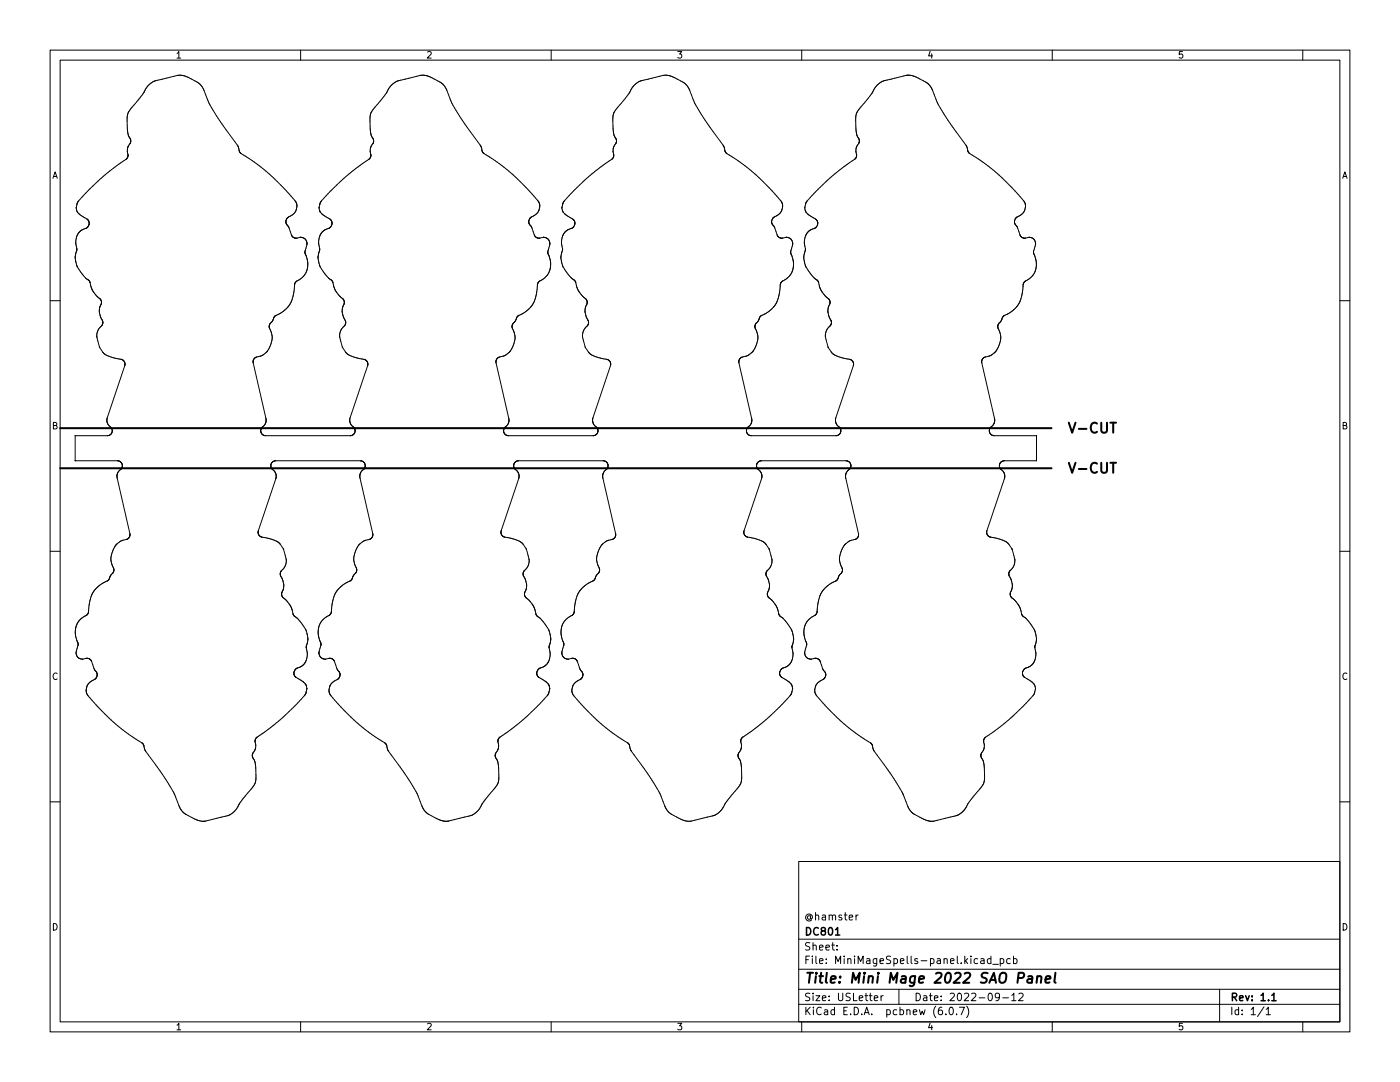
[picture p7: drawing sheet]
<svg xmlns="http://www.w3.org/2000/svg" width="279mm" height="216mm" viewBox="0 0 279 216" stroke-linecap="round" stroke-linejoin="round" font-family="sans-serif">
<g fill="none" stroke="#000" stroke-width=".2">
<path d="M10 10h259.4v195.9h-259.4zM12 12h255.4v191.9h-255.4zM60 10v2M110 10v2M160 10v2M210 10v2M260 10v2M25.5 31.2l-.3 .5-1.1 .8a45.3 45.3 0 0 0-8.6 7.9l-.3 1.1M25.5 31.1v.1M26 28.6l-.6 1.1 .1 1.4M26 28.6h.1M26.1 27.8l-.6-1.2-.1-2.3a3.3 3.3 0 0 1 1-3l1.9-2.3 1.4-2.1a3.1 3.1 0 0 1 1.8-.9l4.6-1 1.2 .3 2.3 1.2a3.3 3.3 0 0 1 1.1 1.6l.7 1.7a35.7 35.7 0 0 0 4 6.5l2 2.8 .4 1.2"/>
<path d="M26.1 27.8v.1M26.1 27.9l-.1 .7M47.8 30.3l.1 .1M47.9 30.4l.2 .2M48.1 30.6h.1M48.1 30.6l.1 .1a40.2 40.2 0 0 1 10.8 9.6l.3 .7a2.58 2.58 0 0 1-1.9 2.4M73.7 31.7l-3.8 2.8-3.2 2.9-2.6 2.8-.4 1.2M73.8 31.7h-.1M74 31.2l-.2 .5M74 31.1v.1M74.4 28.6l-.5 1.1 .1 1.4M74.5 28.6h-.1"/>
<path d="M74.5 27.8l-.5-1.2-.2-2.3a3.3 3.3 0 0 1 1.1-3 16 16 0 0 0 2.9-4l.4-.4a3.1 3.1 0 0 1 1.8-.9l4.5-1 1.2 .3 2.3 1.2a3.3 3.3 0 0 1 1.2 1.6l.6 1.7a35.7 35.7 0 0 0 4 6.5l2.1 2.7 .4 1.2 .3 .5a40.2 40.2 0 0 1 10.9 9.6l.2 .7a2.44 2.44 0 0 1-1.8 2.4M74.5 27.8v.1M74.5 27.9v.7M122.1 31.8l-3.7 2.7-3.2 2.9-2.6 2.8-.4 1.2M122.1 31.8h.1M122.3 31.6l-.2 .2M122.3 31.6h.1M122.5 31.2l-.2 .4M122.5 31.1v.1M123 27.8l-.5-1.2-.2-2.3a3.3 3.3 0 0 1 1.1-3 16 16 0 0 0 2.9-4l.4-.4a3.1 3.1 0 0 1 1.7-.9l4.6-1 1.2 .3 2.3 1.2a3.3 3.3 0 0 1 1.2 1.6 29.6 29.6 0 0 0 4.6 8.2l2 2.7 .4 1.2 .4 .5a40.2 40.2 0 0 1 10.9 9.6l.2 .7a2.58 2.58 0 0 1-1.9 2.4M123 27.8v.1M123 27.9v.5l-.6 1.3 .1 1.4"/>
<path d="M170.9 31.2l-.3 .6-3.7 2.7a44 44 0 0 0-6 5.9l-.3 1.1M171 31.1l-.1 .1M171.4 28.6l-.6 1.1 .2 1.4M171.4 28.6l.1-.7-.5-.8-.1-.7-.1-2.1a3.3 3.3 0 0 1 1-3l2.4-3a3.7 3.7 0 0 1 2.8-2.3l3.9-1 1.1 .1 1 .4 1.9 1 .7 .6 .4 .7a28.7 28.7 0 0 0 4.8 8.5l2 2.8 .4 1.2M171.4 28.6h.1M193.2 30.3l.1 .1M193.3 30.4l.1 .1M193.4 30.5h.1M193.4 30.5l.2 .2a40.4 40.4 0 0 1 10.9 9.6l.2 .8a2.29 2.29 0 0 1-1.7 2.2M10 60h2M15.2 41.5h.1M15.2 41.5a2.37 2.37 0 0 0 1.7 2l.7 .5 .2 .8"/>
<path d="M15.3 49.6v.1M15.3 49.7l-.3 1.6 .2 1.1a7.8 7.8 0 0 0 2 3.2l.5 .3M17.4 45.4l-1.3 .6-.6 .8a3.7 3.7 0 0 0-.2 2.8M17.5 45.3l-.1 .1M17.6 45.2l-.1 .1M17.6 45.1v.1M17.7 55.9v.1M17.7 56l.8 2.1 .8 .9 .6 .6M17.8 44.8l-.2 .3M17.8 44.8h.1M19.9 59.6h.1M20 59.6l.1 .2"/>
<path d="M20.1 59.8h.1M20.1 59.8l.1 .7-.3 .9-.1 .8 .3 1 .3 .6M57.1 44.1v.5l.5 .7 .7 1.8M57.1 44v.1M57.4 43.5l-.3 .5M57.4 43.4v.1M58.3 47.1h.1M58.3 47.1l.4 .4h.6M58.9 56.5l-.4 2.6-.6 1.6-1.3 1.4-1.7 1M58.9 56.5h.1M59 56.3l-.1 .2M59 56.3h.1"/>
<path d="M59.3 47.5h.1M60 47.3l-.7 .2M60 47.3l.4 .1a1.23 1.23 0 0 1 .8 1.5l-.3 1.2v.6M60 47.3h.1M60.9 50.7h.1M60.9 50.7l.5 1.5-.1 1.4a3.9 3.9 0 0 1-2.3 2.7M63.7 41.5h.1M63.7 41.5l.1 .7 .4 .4 1.8 1.2M63.7 41.4v.1M63.7 41.4h.1M63.8 49.6v.1M63.8 49.7l-.2 .8a3.7 3.7 0 0 0 .2 2.5l.4 .7a5.4 5.4 0 0 0 1.9 2.2"/>
<path d="M65.8 45.4l-1.2 .6-.7 .9a3.7 3.7 0 0 0-.1 2.7M65.9 45.4h-.1M66 43.8v.1M66 43.9l.3 .7-.4 .8M66.1 55.9h.1M66.1 55.9l.2 .2M66.3 56.1h.1M66.3 56.1l.1 .3M66.4 56.4l.1 .1M66.5 56.5l.5 1.6 .7 .9 .6 .5M68.3 59.5l.1 .1M68.4 59.6l.3 .5v.6"/>
<path d="M105.5 44.1l.2 .6M105.5 44v.1M105.7 44.7v.1M105.7 44.8l.4 .5 .6 1.7 .5 .5M105.7 43.6l-.2 .4M105.7 43.6h.1M105.9 43.4l-.2 .2M105.9 43.4h.1M107.2 47.5h.1M108.4 47.4l-1.1 .1M108.4 47.3v.1M108.5 47.3h-.1"/>
<path d="M108.5 47.3h.1M108.5 47.3l.4 .1a1.23 1.23 0 0 1 .8 1.5l-.4 1.4 .6 1.9-.1 1.4a4.1 4.1 0 0 1-2.3 2.7l-.2 .4-.4 2.4-.5 1.5-1.2 1.4-1.6 .9M112.1 41.5h.1M112.1 41.5l.2 .7M112.1 41.4v.1M112.2 41.4h-.1M112.3 49.6v.1M112.3 49.7l-.2 .8a3.7 3.7 0 0 0 .2 2.5l.3 .7a5.3 5.3 0 0 0 2 2.2M112.3 42.2l.1 .1M112.4 42.3l.5 .5 1.7 1.2M114.4 45.4l-1.4 .6-.6 .9a3.7 3.7 0 0 0-.1 2.7M114.4 45.3v.1"/>
<path d="M114.5 45.2l-.1 .1M114.6 45.1l-.1 .1M114.6 44v.1M114.6 44.1l.1 .7M114.6 55.9l.1 .1M114.7 56l.2 .4M114.7 44.8l-.1 .3M114.7 44.8h.1M114.9 56.4v.1M114.9 56.5l.6 1.6 .7 .9 .7 .6M116.9 59.6h.1M116.9 59.6l.1 .2"/>
<path d="M117 59.8h.1M117.1 59.8v.9M154 44.1l.1 .6M154 44v.1M154.1 44.7v.1M154.1 44.8l.5 .5 .6 1.8M154.3 43.5l-.3 .5M154.3 43.4v.1M155.2 47.1h.1M155.2 47.1l.3 .3M155.5 47.4h.1M155.5 47.4l.6 .1"/>
<path d="M155.8 56.5l-.4 2.6-.6 1.6-1.2 1.4-1.8 1M155.8 56.5h.1M156.1 47.5h.1M156.9 47.3l-.8 .2M156.9 47.3l.4 .1a1.23 1.23 0 0 1 .9 1.5l-.4 1.2 .1 .6M156.9 47.3h.1M157.9 50.7h.1M157.9 50.7l.4 1.5v1.4a4.1 4.1 0 0 1-2.4 2.7l-.1 .2M160.6 41.5h.1M160.6 41.5l.2 .7 .3 .4 1.6 1.1M160.7 49.6v.1M160.7 49.7l-.3 1.4v.6a6.7 6.7 0 0 0 2.5 4.1l.1 .1"/>
<path d="M162.6 45.6l-1.1 .4-.6 .9a3.7 3.7 0 0 0-.2 2.7M162.6 45.5v.1M162.7 43.7h.1M162.8 43.7l.3 .5 .1 .6M162.8 45.4l-.2 .1M162.8 45.4h.1M163 45.2l-.2 .2M163 45.1v.1M163 55.9h.1M163.1 55.9l.3 .5M163.2 44.8l-.2 .3M163.2 44.8h.1"/>
<path d="M163.4 56.4v.1M163.4 56.5l.6 1.6 1.6 1.9v.5l-.3 .9-.1 .8 .3 1 .3 .6M202.5 44.1v.5l.5 .7 .6 1.7 .5 .4M202.5 44v.1M202.6 43.6l-.1 .4M202.7 43.6h-.1M202.9 43.3l-.2 .3M203 43.3h-.1M204.1 47.4v.1M204.5 56.2l-.3 .4-.3 2.4-.6 1.7-1.3 1.4-1.7 1-.9 1.3M204.6 56.1l-.1 .1M205.4 47.3l-.8 .2h-.5"/>
<path d="M205.4 47.3h.1M205.4 47.3l.4 .1a1.23 1.23 0 0 1 .8 1.5l-.3 1.4 .5 1.9-.1 1.4a3.5 3.5 0 0 1-2.1 2.5M267.4 60h2M19.8 69.2l.1 .1M19.9 69.3l.6 .9a4.1 4.1 0 0 0 2.9 1.4l.9 .1M20.3 64.9v.1a2.52 2.52 0 0 0-1 2.4l.5 1.8M20.4 64.9h-.1M20.4 63.8v.1M20.4 63.9l.1 .6M20.5 64.6l-.1 .3M20.5 64.5v.1M24.3 71.7l.1 .1"/>
<path d="M24.4 71.8l.4 .4 .1 .7-3.6 10.8 .2 .8 .7 .9 .2 .5M50.5 72.2v.1M50.5 72.3l2.6 11.4-.1 .9-.8 .8-.2 .5M50.8 71.5l-.3 .7M50.8 71.5h.1M53.3 70.1l-1 .8-1.5 .6M53.4 70.1h-.1M53.7 65l.1 .4 .2 .7a4.1 4.1 0 0 1-.6 4M53.7 64.9v.1M54.6 63.5l-.9 1.4M54.6 63.5h.1M54.8 63.1l-.2 .4"/>
<path d="M54.9 63.1h-.1M68.6 60.7l-.3 1.4 .2 1.1 .5 1v.4l-.3 .4M68.7 60.7h-.1M68.7 65.1a2.43 2.43 0 0 0-.9 2.3l.5 1.9 .7 1a7.9 7.9 0 0 0 4 1.5l.1 .1M68.7 65v.1M73.1 71.9v.1M73.1 72h.1M73.2 72v.1M73.2 72.1l.1 .2M73.3 72.3h.1M73.4 72.3v.7l-3.6 10.6 .1 .9 .6 .7M99 72.2v.1"/>
<path d="M99 72.3l2.6 11.4-.2 .9-.7 .8M99.1 71.7l-.1 .5M99.2 71.6l-.1 .1M99.5 71.3l-.3 .3M99.6 71.3h-.1M102.4 64.6l-.2 .7 .3 .8a4 4 0 0 1-2.1 5l-.8 .2M102.4 64.5v.1M102.5 64.5h-.1M102.5 64.4v.1M103.6 62.9l-.4 .3-.3 .8-.4 .4M103.6 62.9h.1M116.8 69.2v.1"/>
<path d="M116.8 69.3l.7 1a6.3 6.3 0 0 0 3.7 1.4M117.1 60.7l-.3 .7v.8l.2 1 .4 .9v.4M117.1 60.7h.1M117.3 64.9v.1a2.52 2.52 0 0 0-1 2.4l.5 1.8M117.3 64.9h.1M117.4 64.6l-.1 .3M117.4 64.5v.1M121.2 71.7h.1M121.3 71.7l.5 .5 .1 .7-3.6 10.7 .1 .9 .7 .8M147.4 72.2v.1M147.4 72.3l2.6 11.4-.1 .8-.8 .9-.1 .5M147.7 71.5l-.3 .7"/>
<path d="M147.7 71.5h.1M147.8 71.4l-.1 .1M147.9 71.4h-.1M150.3 70.1l-1 .8-1.4 .5M150.3 70.1h.1M150.7 65v.4l.3 .7a4.1 4.1 0 0 1-.7 4M150.7 64.9v.1M151.5 63.5l-.8 1.4M151.5 63.5h.1M151.7 63.2l-.2 .3M151.7 63.2h.1M151.8 63.1l-.1 .1"/>
<path d="M151.8 63.1h.1M165.3 69.2v.1M165.3 69.3l.6 .9M165.6 65.1a2.43 2.43 0 0 0-.8 2.3l.5 1.8M165.7 65l-.1 .1M165.8 63.8v.1M165.8 63.9l.1 .6M165.9 70.2v.1M165.9 64.6l-.2 .4M165.9 64.5v.1M165.9 70.3h.1a7.1 7.1 0 0 0 3.8 1.5M169.8 71.8h.1"/>
<path d="M169.9 71.8l.1 .1M170 71.9l.1 .1M170.1 72h.1M170.1 72v.1M170.1 72.1l.2 .2M170.3 72.3h.1M170.3 72.3v.7l-3.5 10.5 .1 1 .6 .7M195.9 72.2v.1M195.9 72.3l2.6 11.4-.2 .9-.7 .8M196.1 71.7l-.2 .5M196.1 71.6v.1M199.3 64.6l-.2 .6 .3 .9a4 4 0 0 1-2.1 5l-.8 .2-.4 .3"/>
<path d="M199.3 64.5v.1M199.4 64.5h-.1M199.4 64.4v.1M15 87v4.9M15 91.9h.1M15 86.9h.1M15 91.9l8.6 .1M22.1 86.7l-.6 .2h-6.5M22.1 86.6v.1M22.4 85.9h.1M22.4 85.9l-.3 .7M23.6 92h.1"/>
<path d="M23.6 92l.5 .2M24.1 93.7l-.6 .6-.2 .9 2.6 11.3v.4M24.1 93.6v.1M24.1 92.2l.1 .1M24.2 92.3l.2 .4v.5M24.2 93.6h-.1M24.2 93.5v.1M24.4 93.3l-.2 .2M24.4 93.2v.1M52 85.9v.1M52 86l.3 .6M52.3 86.6l.1 .1"/>
<path d="M52.4 86.7l.6 .2h17.1M54.2 92.5l-.1 .7 .9 1.1 .1 1-3.5 10.6M54.2 92.4v.1M70.2 86.9h-.1M70.5 85.2h.1M70.6 85.2l.3 .6-.2 .7M70.7 86.5l-.5 .4M70.7 86.5h.1M72.3 92l-17.3-.1-.5 .2-.3 .3M72.3 92l.1 .1M72.4 92.1l.3 .3M72.7 92.4h.1"/>
<path d="M72.7 92.4l.1 .8M72.8 93.3l-.8 1-.2 .8 2.6 11.4v.5l-.3 .4M72.8 93.2v.1M100.5 85.9v.1M100.5 86l.2 .5M100.7 86.5h.1M100.7 85.4l-.2 .5M100.7 86.5l.4 .4M100.7 85.4h.1M101.1 86.9h.1M102.6 93.3h.1M102.6 93.3l.1 .2"/>
<path d="M102.6 92.5v.8M102.7 92.4l-.1 .1M102.7 93.5v.1M102.7 93.6h.1M102.8 92.3l-.1 .1M102.8 92.2v.1M102.8 93.6l.1 .1M102.9 93.7l.6 .7 .1 1-3.6 10.5 .1 .8M118.8 86.8l-.4 .1h-17.2M118.9 86.8h-.1M119 86.7l-.1 .1M119.1 86.6l-.1 .1"/>
<path d="M119.1 85.3l.1 .1M119.2 85.4l.1 .5M119.3 85.9h.1M119.3 85.9l-.2 .7M121 93.7l-.6 .6-.1 .9 2.6 11.3-.1 .4M121.1 93.6l-.1 .1M121.1 92.2l-.7-.3h-16.9l-.7 .3M121.1 92.2v.1M121.1 92.3l.2 .4v.5M121.1 93.6h.1M121.2 93.5l-.1 .1M121.3 93.3l-.1 .2"/>
<path d="M121.3 93.2v.1M149 85.9v.1M149 86l.3 .6M149.3 86.6v.1M149.3 86.7l.7 .2h16.9M151.5 92.1l-.4 .4-.1 .6 .2 .4 .7 .9 .1 1-3.5 10.5M151.5 92l17.3-.1 .7 .3 .3 .4v.6l-.9 1.1-.1 .9 2.5 11.3v.5l-.3 .4M151.5 92v.1M167 86.9h-.1M167.4 86.8l-.4 .1M167.4 86.7v.1M167.5 85.2h.1"/>
<path d="M167.5 85.2l.3 .7M167.6 86.5l-.2 .2M167.6 86.5h.1M167.8 85.9h.1M167.8 85.9l-.2 .6M197.4 85.9v.1M197.4 86l.2 .5M197.6 86.5h.1M197.6 85.4l-.2 .5M197.6 86.5l.4 .3M197.6 85.4h.1M198 86.8v.1"/>
<path d="M198 86.9h8.8M199.5 93.3h.1M199.5 93.3l.2 .2M199.6 92.5l-.1 .8M199.6 92.4v.1M199.7 93.5v.1M199.7 93.6h.1M199.7 92.3l-.1 .1M199.7 92.2v.1M199.7 93.6l.1 .1M199.8 93.7l.6 .7 .1 .9-3.5 10.6v.8M200.2 92l-.5 .2"/>
<path d="M200.2 92h.1M206.8 91.9l-6.6 .1M206.9 86.9h.1M206.9 91.9h-.1M206.9 86.9v5M10 110h2M21.5 115.9l-1.7 .9-1.2 1.4-.6 1.6-.5 2.7M21.5 115.8v.1M22.2 114.6l-.7 1.2M22.3 114.6h-.1M22.5 114.4l-.2 .2M22.5 114.3v.1"/>
<path d="M22.6 114.1l-.1 .2M22.7 114.1h-.1M25.3 107.6l-1.1 .3-.7 .5-.5 .5-.5 .9a4.4 4.4 0 0 0 .2 3.9v.4M25.3 107.6h.1M25.7 107.3l-.4 .3M25.8 107.3h-.1M25.9 107l-.1 .3M25.9 106.9v.1M51.5 105.9l.2 .8 .6 .5M51.6 105.9h-.1M52.3 107.2h.1M52.3 107.2l1.6 .3a3.2 3.2 0 0 1 2.1 1.2l.6 .9 .5 1.9a2.45 2.45 0 0 1-.9 2.3"/>
<path d="M55.9 114.6v.1M55.9 114.7l.5 1 .2 1v.8l-.4 .8M56.1 114l-.2 .6M56.1 114h.1M56.2 113.9l-.1 .1M56.2 113.8v.1M56.2 118.4l.2 .7 .9 .9 .7 1 .5 1.6M56.2 118.3v.1M70 115.8l-1.7 1-1.2 1.4-.7 1.7-.3 2.3-.3 .5M70.1 115.8h-.1M70.1 115.7v.1M70.2 115.7h-.1"/>
<path d="M70.3 115.5l-.1 .2M70.3 115.4v.1M71.1 113.3h.1M71.1 113.3v.8l-.6 .7-.2 .6M73.9 107.6l-1.5 .5a4.2 4.2 0 0 0-1.3 5.2M73.9 107.5v.1M74.1 107.4l-.2 .1M74.1 107.4h.1M100.1 106.7h.1M100.1 106.7l.4 .4M100.5 107.1h.1M100.5 107.1l1.9 .4a3.2 3.2 0 0 1 2 1.2l.6 .8"/>
<path d="M104.5 114l-.1 .7 .5 1 .2 1.1-.1 .7-.3 .8M104.5 114h.1M104.7 118.4l.1 .7 1 .9 .7 1 .5 1.6M104.7 118.3v.1M105 109.5h.1M105 109.5l.6 2a2.64 2.64 0 0 1-1.1 2.5M118.4 115.9l-1.7 1-1.2 1.4-.6 1.5-.4 2.7M118.5 115.8l-.1 .1M119.1 114.7l-.6 1.1M119.1 114.7h.1M119.4 114.4l-.3 .3M119.5 114.3l-.1 .1"/>
<path d="M119.6 114.1l-.1 .2M119.6 114.1h.1M122.7 107.3l-.4 .3-1.4 .5a4.2 4.2 0 0 0-1.2 5.6l-.1 .4M122.7 107.3h.1M122.8 107l-.1 .3M122.8 106.9v.1M148.5 105.9v.8l.6 .5M148.5 105.9h.1M149.1 107.2h.1M149.2 107.2l1.6 .3a3.2 3.2 0 0 1 2.1 1.2l.6 .8M152.9 114.6v.1M152.9 114.7l.4 1 .3 1-.1 .8-.3 .8"/>
<path d="M153.1 113.9l-.2 .7M153.1 113.8v.1M153.2 118.4l.1 .7 .8 .8 .8 1 .6 1.7 .3 .4a7.5 7.5 0 0 1 2.2 2.8l.2 .6a6.5 6.5 0 0 1-.1 2.9 3.6 3.6 0 0 1-.3 2.9l-.6 .7-1.1 .5M153.2 118.3v.1M153.5 109.5h.1M153.5 109.5l.5 2a2.45 2.45 0 0 1-.9 2.3M167.2 115.5l-.3 .4-1.8 1-1.1 1.3-.6 1.4-.3 2.5-.3 .5M167.2 115.4v.1M168 113.3h.1M168.1 113.3v.8l-.6 .7-.3 .6M170.8 107.6l-1.4 .5a4.2 4.2 0 0 0-1.4 5.2M170.9 107.5l-.1 .1"/>
<path d="M171 107.4l-.1 .1M171 107.4h.1M197 106.7h.1M197 106.7l.4 .3M197.4 107v.1M197.4 107.1l.4 .1a5.2 5.2 0 0 1 3.6 1.5l.6 .9 .5 1.9a2.64 2.64 0 0 1-1 2.5M201.3 114.6v.1M201.3 114.7l.5 1 .2 1v.8l-.4 .8M201.5 114l-.2 .6M201.5 114h.1M201.6 118.4l.2 .7 .9 .9 .7 1 .5 1.6M201.6 118.3v.1"/>
<path d="M267.4 110h2M15.6 128.5h.1M15.6 128.5v.2a2.78 2.78 0 0 0-.3 2l.4 .6 .8 .2M16.5 131.5h.1M17.2 122.8l-1.3 1-.7 1.3-.2 1.5 .6 1.9M17.2 122.8h.1M17.5 131.4h.1M17.5 131.4l-1 .1M17.5 122.5l-.3 .3M17.5 122.5h.1M17.5 131.4l.4 .1M17.9 131.5h.1"/>
<path d="M17.9 131.5l.4 .4 .5 1.6 .5 .8v.7M19.2 135.3l-1 .7a2.12 2.12 0 0 0-1 2l.2 .6 .5 .6a43.5 43.5 0 0 0 10.7 9.3l.4 1.4 2.9 3.9a31.1 31.1 0 0 1 3.2 5.3l.7 2 .6 .8 .7 .6 2.2 1.1 1.6 .3 3.9-1a4.2 4.2 0 0 0 3.1-2.7l2.1-2.7a3.3 3.3 0 0 0 1.1-2.9l-.2-2.3-.4-1.1M19.2 135.3h.1M19.3 135l-.1 .3M19.3 135h.1M58.5 122.6h.1M58.5 122.6l.3 .4a7.5 7.5 0 0 1 2.3 2.8l.2 .8a6 6 0 0 1-.2 2.7 3.6 3.6 0 0 1-.2 2.9l-.6 .7-1.3 .6-.3 .9M58.7 134.4h.1M58.7 134.4l.1 .5M58.8 134.9h.1M58.8 134.9l.2 .2M59 135.1h.1"/>
<path d="M59 135.1l1.9 1.3M60.9 136.4v.1M60.9 136.5l.3 .9M61.2 137.4l-.2 1-.3 .4a45.8 45.8 0 0 1-9.5 8.3v.1M61.2 137.4h.1M64.1 128.5h.1M64.1 128.5l-.4 2a1.24 1.24 0 0 0 1.2 1M64.9 131.5h.1M65.7 122.8a4 4 0 0 0-1.6 5.7M65.8 122.7l-.1 .1M66.2 131.4h-.5l-.8 .1M66.2 131.4h.1"/>
<path d="M66.2 131.4l.2 .2M66.4 131.6h.1M66.5 131.6v.1M66.5 131.7h.1M66.6 131.7l.1 .1M66.7 131.8v.1M66.7 131.9l.6 1.6 .3 .4M67.3 135.6a2.14 2.14 0 0 0-1.2 3.3l1.4 1.5a38.7 38.7 0 0 0 9.3 7.8M67.4 135.6h-.1M67.5 135.5l-.1 .1M67.5 135.4v.1M67.6 133.9v.1"/>
<path d="M67.6 134l.1 .1M67.7 134.1l.1 .1M67.8 134.2l.1 .6-.4 .6M107 122.6h.1M107 122.6l.1 .2M107.1 122.8v.1M107.1 134.4h.1M107.1 134.4l.3 .6M107.1 122.9l.2 .1M107.3 123h.1M107.3 123a6.6 6.6 0 0 1 2.6 4.3l-.3 1.9a3.7 3.7 0 0 1-.1 2.8l-.7 .9-1.3 .6M107.4 135v.1"/>
<path d="M107.4 133.6l-.3 .8M107.4 135.1l1.8 1.2 .3 .4 .2 .7M107.4 133.6h.1M107.5 133.5l-.1 .1M107.5 133.5h.1M109.7 137.4l-.2 1-.3 .4a45.8 45.8 0 0 1-9.5 8.3l-.3 .7v1.6l-.5 1M109.7 137.4h.1M112.5 128.5h.1M112.5 128.5l-.4 2a1.25 1.25 0 0 0 1.3 1M113.4 131.5h.1M114.3 131.3l-.9 .2M114.3 131.3v.1"/>
<path d="M114.3 136.9l-.2 .9 .1 .6a18.3 18.3 0 0 0 3.1 3.5 37 37 0 0 0 8 6.4M114.3 136.9h.1M114.3 131.4l.5 .1 .4 .3M114.4 122.5l-.3 .3a4 4 0 0 0-1.6 5.7M114.5 122.5h-.1M115.2 131.8v.1M115.2 131.9l.6 1.6 .5 .9v.4l-.2 .5M115.9 135.5l-.1 .1a2.63 2.63 0 0 0-1.5 1.3M115.9 135.5h.1M116.1 135.3l-.2 .2M116.1 135.3h.1M155.6 134.4h.1"/>
<path d="M155.6 134.4l.1 .5M155.7 134.9h.1M155.8 134.9l2 1.5M156 133.4l-.3 .5-.1 .5M156.1 133.4h-.1M157.8 136.4l.1 .1M157.9 136.5l.3 .9M158.2 137.4l-.2 1-.3 .4a45.8 45.8 0 0 1-9.5 8.3l-.2 .3M158.2 137.4h.1M161 128.5h.1M161 128.5l-.4 1.9a1.25 1.25 0 0 0 1.2 1.1M161.8 131.5h.1"/>
<path d="M162.8 122.7l-.2 .1a4 4 0 0 0-1.6 5.7M162.8 122.6v.1M163.1 131.4l-1.2 .1M163.1 131.4h.1M163.1 131.4l.4 .3M163.5 131.7h.1M163.5 131.7l.7 1.8 .3 .4M164.4 135.5l-.1 .1a2.13 2.13 0 0 0-1.2 3.4 40.3 40.3 0 0 0 10.6 9.2M164.5 135.4l-.1 .1M164.5 133.9l.1 .1M164.6 134l.1 .1M164.7 134.1v.1"/>
<path d="M164.7 134.2l.1 .6-.3 .6M203.9 122.6h.1M203.9 122.6l.3 .4a5.9 5.9 0 0 1 2.2 2.5l.5 1.9-.4 1.8a3.8 3.8 0 0 1 0 2.7l-.7 .9-1.2 .5M204.1 134.4h.1M204.1 134.4l.2 .6M204.3 135l.1 .1M204.3 133.6l-.2 .8M204.4 135.1l.5 .3a2.56 2.56 0 0 1 1.8 2M204.4 133.6h-.1M204.4 133.5v.1M204.5 133.5h-.1M204.6 133.4l-.1 .1"/>
<path d="M204.6 133.3v.1M206.7 137.4l-.4 1.3-2.3 2.4-3.4 3.1-4.1 3.2M206.7 137.4h.1M10 160h2M50.4 150.4v.8M50.4 151.2h.1M50.4 150.4h.1M51 147.4l-.1 .5 .1 1.4-.6 1.1M51 147.4h.1M51.2 147.2l-.2 .2M51.2 147.2h.1M76.8 148.2h.1"/>
<path d="M76.8 148.2l.3 .4M77.1 148.6v.1M77.1 148.7l.4 1.2 2.9 3.9a31.1 31.1 0 0 1 3.1 5.3l.8 2 .7 .9 .5 .5 2.3 1.1 1.5 .3 4.2-1a4.2 4.2 0 0 0 2.9-2.7l2.1-2.7a3.3 3.3 0 0 0 1-2.9l-.1-2.1-.1-.7-.4-.8v-.6M98.9 150.4h.1M125.3 148.3h.1M125.4 148.3v.1M125.4 148.4h.1M125.5 148.4l.1 .2M125.6 148.6v.1M125.6 148.7l.4 1.2 3.3 4.6 2.2 3.4 1.5 3.7 .8 .7 1.2 .7a4.3 4.3 0 0 0 3 .8l4.6-1.1 1-.7 .7-.9a25.5 25.5 0 0 1 3.4-4.5 3.3 3.3 0 0 0 .3-2l-.1-2.3-.5-1.1M147.4 151.2h.1M148 147.4l-.2 .5 .1 1.3-.6 1.3 .1 .7"/>
<path d="M148 147.4h.1M173.7 148.2h.1M173.7 148.2l.4 .5 .3 1.2 3.5 4.7a20 20 0 0 1 2.6 4.4l.8 2.2 .8 1 2.5 1.4 1.5 .3 4.7-1.1 .6-.3 1.1-.9 .7-1.3 1.4-1.8a7.3 7.3 0 0 0 1.8-2.4l.1-1-.1-2.2-.2-1-.4-.9v-.6M195.8 150.4h.1M196.4 147.4l-.1 .5 .1 1.4-.6 1.1M196.5 147.4h-.1M267.4 160h2M159.4 171.9h108v32h-108zM159.4 197.4h108M159.4 193.4h108M159.4 187.4h108M167 189.4v.2"/>
<path d="M167 188.7v.1M170.8 182.6v1M171.3 182.6l-.5 .3M174.5 199.2l.7-.2-.1-.3h-.4l-.2 .2v.7h.6M175.8 198.7v1M176.3 198.7l-.5 .3M179.4 197.4v3M195.8 191.4h.5l.1 .9M196.4 191.6l-.5 .1-.2 .2 .2 .4 .5-.1M197.8 191.4l-.5-.1-.3 .3 .2 .6h.6M197.8 190.8v1.5M198.1 192.4h1.2"/>
<path d="M199.5 198.8l-.3 .3-.4-.1-.2-.2 .2-.6h.4l.2 .1a.99 .99 0 0 1-.4 1.4h-.2M199.6 191.4l.4-.1 .3 .3-.1 .6h-.6M199.6 191.3v1.5M200.1 199.1h1.2M201.6 191.4l-.4-.1-.3 .3 .1 .6h.6M201.9 198.6l.4-.4v1.5M201.9 199.7h.9M202.3 191.4l.4-.1 .3 .3-.2 .6h-.5M202.3 190.8v1.5M203.3 198.3l.6-.1 .3 .4-.9 1.1h.9M243.4 197.4v6.5M60 203.9v2"/>
<path d="M110 203.9v2M159.4 200.4h108M160 203.9v2M188.8 202.3v.2M189.6 201h.2a.8 .8 0 0 1 .5 .7 .8 .8 0 0 1-.5 .8 1 1 0 0 1-.2-1.5zM190.9 202.3v.2M191.5 201h1l-.7 1.5M192.9 200.8a1.72 1.72 0 0 1 0 2.2M210 203.9v2M252.3 200.9l-1.3 1.9M252.7 201.4l.4-.4v1.5M252.7 202.5h.8"/>
<path d="M260 203.9v2"/>
</g>
<path d="M166.7 186.6h.9M253.8 198.6l.4-.4v1.5M253.8 199.7h.9" fill="none" stroke="#000" stroke-width=".3"/>
<path d="M12 85.4h197.9M12 93.4h197.9M221.6 84.3h1.1M221.6 92.3h1.1M205.2 194.9h.8l-.1 1.2M206 195.2l-.7 .1a.4 .4 0 0 0-.3 .4 .4 .4 0 0 0 .2 .4l.7-.1M207 195a.49 .49 0 0 1 .9 .1l-.2 1M207 194.8l-.1 1.3M208.7 195.4l.9-.2v-.3l-.6-.1-.3 .3v.9h.7M210.6 194.1l-.2 1.7 .3 .3" fill="none" stroke="#000" stroke-width=".4"/>
<g font-size="2.8">
<text x="212.9" y="86.4">V-CUT</text>
<text x="212.9" y="94.4">V-CUT</text>
<text x="160.4" y="196.2">Title: Mini Mage 2022 SAO Panel</text>
</g>
<g font-size="2.1">
<text x="160.4" y="183.6">@hamster</text>
<text x="160.4" y="189.7">Sheet:</text>
<text x="160.4" y="186.7">DC801</text>
<text x="160.4" y="192.4">File: MiniMageSpells-panel.kicad_pcb</text>
<text x="160.4" y="202.5">KiCad E.D.A. pcbnew (6.0.7)</text>
<text x="160.4" y="199.7">Size: USLetter</text>
<text x="182.4" y="199.7">Date: 2022-09-12</text>
<text x="245.4" y="199.7">Rev: 1.1</text>
<text x="245.4" y="202.5">Id: 1/1</text>
</g>
<g font-size="1.8">
<text x="35" y="11.6">1</text>
<text x="85" y="11.6">2</text>
<text x="135" y="11.6">3</text>
<text x="185" y="11.6">4</text>
<text x="235" y="11.6">5</text>
<text x="10.3" y="35.6">A</text>
<text x="267.7" y="35.6">A</text>
<text x="10.3" y="85.7">B</text>
<text x="267.7" y="85.7">B</text>
<text x="10.3" y="135.6">C</text>
<text x="267.7" y="135.6">C</text>
<text x="10.3" y="185.7">D</text>
<text x="267.7" y="185.7">D</text>
<text x="35" y="205.6">1</text>
<text x="85" y="205.6">2</text>
<text x="135" y="205.6">3</text>
<text x="185" y="205.6">4</text>
<text x="235" y="205.6">5</text>
</g>
</svg>
